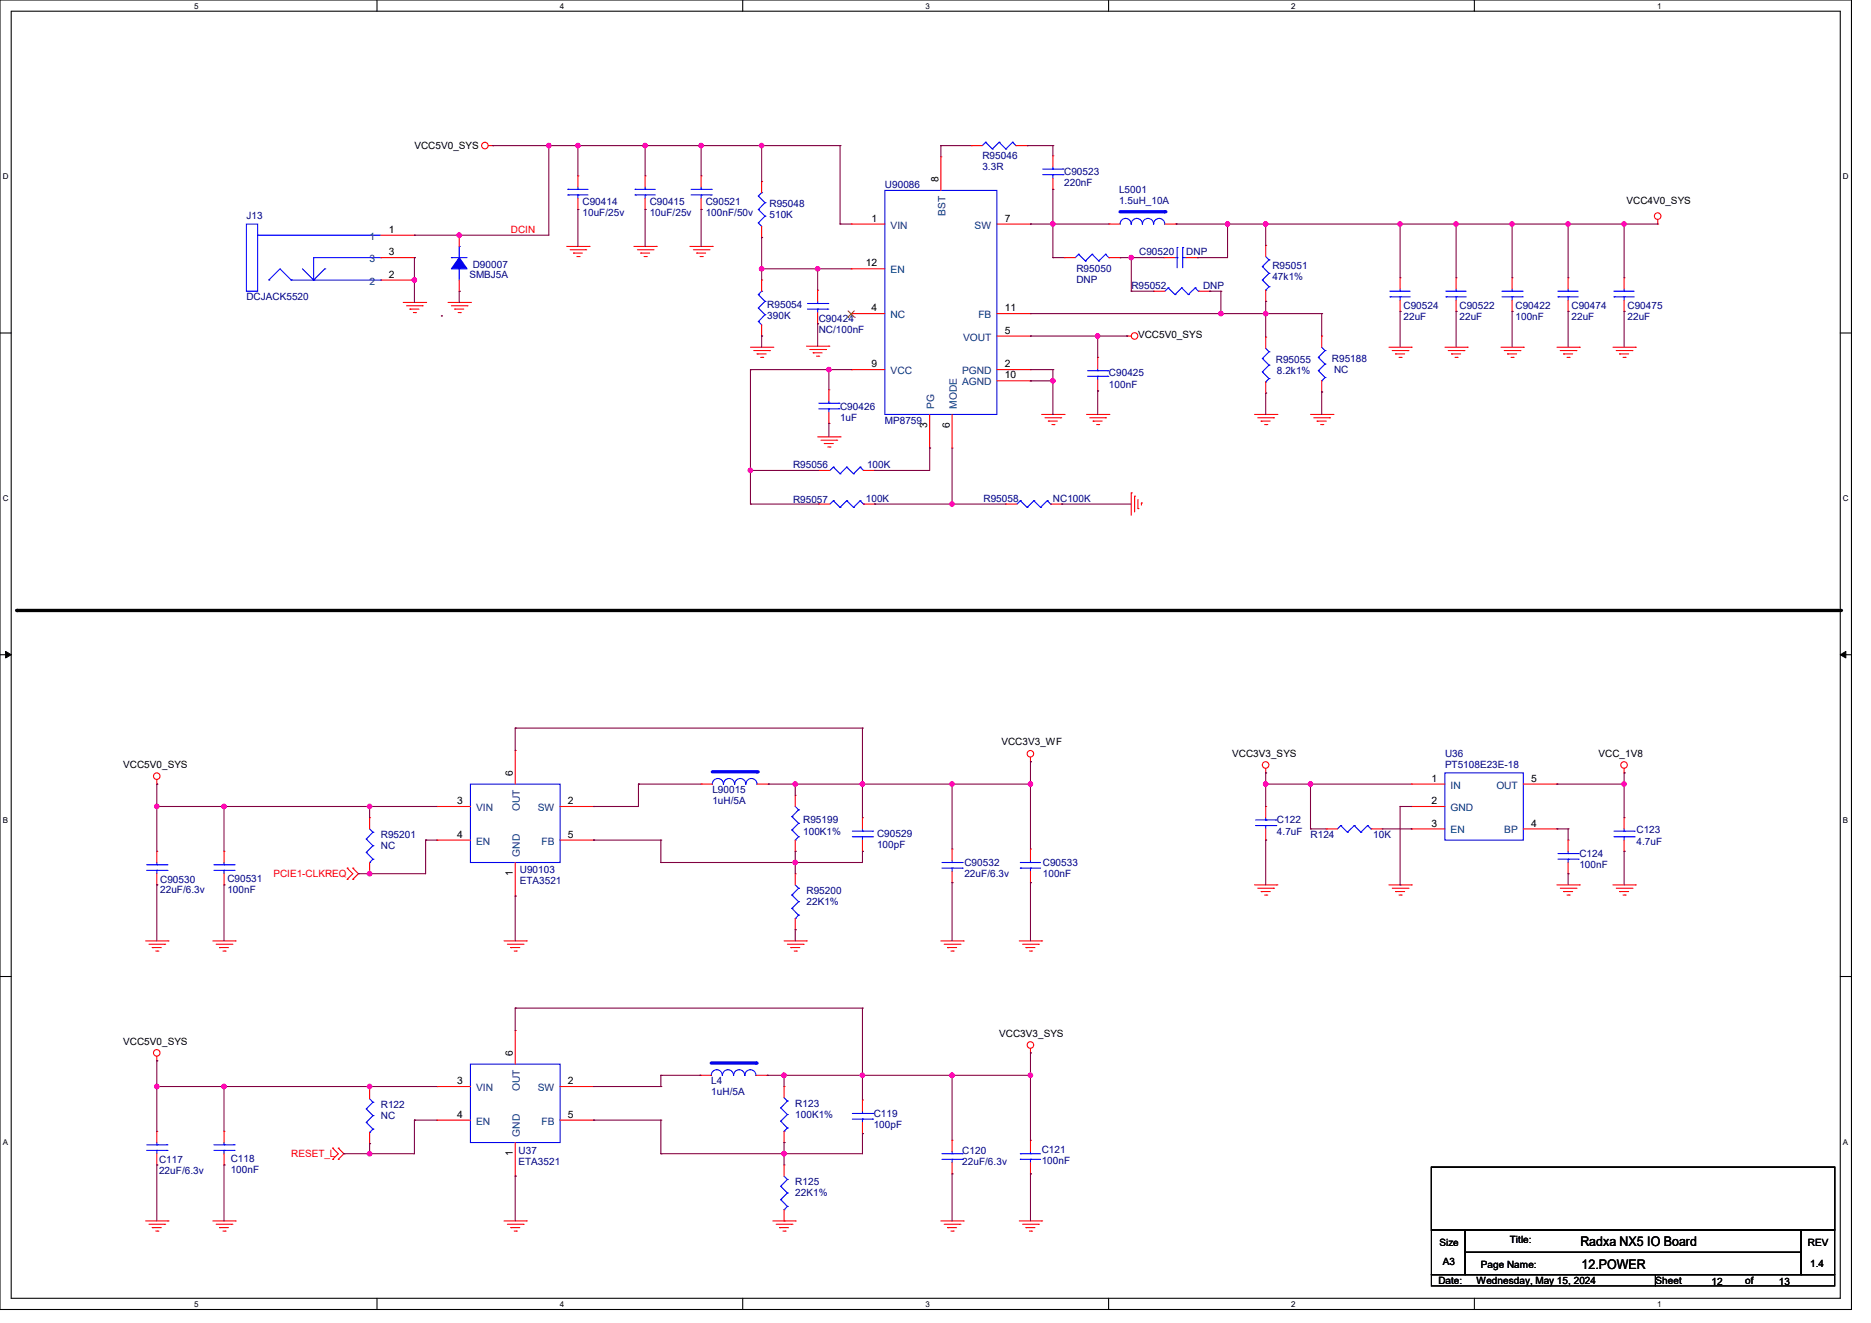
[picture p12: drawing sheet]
<svg xmlns="http://www.w3.org/2000/svg" width="297mm" height="210mm" viewBox="0 0 297 210" stroke-linecap="round" stroke-linejoin="round" font-family="sans-serif">
<path d="M0 0h293.9v207.9h-293.9zM1.8 1.8h290.3v204.3h-290.3z" fill="none" stroke="#000" stroke-width=".17"/>
<g fill="#fff">
<path d="M30.8 .2h.7v1.4h-.7z"/>
<path d="M30.8 206.3h.7v1.4h-.7z"/>
</g>
<path d="M59.8 0v1.8M59.8 206.1v1.8" fill="none" stroke="#000" stroke-width=".17"/>
<g fill="#fff">
<path d="M88.9 .2h.7v1.4h-.7z"/>
<path d="M88.9 206.3h.7v1.4h-.7z"/>
</g>
<path d="M117.9 0v1.8M117.9 206.1v1.8" fill="none" stroke="#000" stroke-width=".17"/>
<g fill="#fff">
<path d="M146.9 .2h.7v1.4h-.7z"/>
<path d="M146.9 206.3h.7v1.4h-.7z"/>
</g>
<path d="M176 0v1.8M176 206.1v1.8" fill="none" stroke="#000" stroke-width=".17"/>
<g fill="#fff">
<path d="M205 .2h.7v1.4h-.7z"/>
<path d="M205 206.3h.7v1.4h-.7z"/>
</g>
<path d="M234 0v1.8M234 206.1v1.8" fill="none" stroke="#000" stroke-width=".17"/>
<g fill="#fff">
<path d="M263.1 .2h.7v1.4h-.7z"/>
<path d="M263.1 206.3h.7v1.4h-.7z"/>
<path d="M.4 27.3h1v1.4h-1z"/>
<path d="M292.6 27.3h.9v1.4h-.9z"/>
<path d="M.4 78.4h1v1.4h-1z"/>
<path d="M292.6 78.4h.9v1.4h-.9z"/>
</g>
<path d="M0 52.9h1.8M292.1 52.9h1.8" fill="none" stroke="#000" stroke-width=".17"/>
<g fill="#fff">
<path d="M.4 129.5h.9v1.4h-.9z"/>
<path d="M292.6 129.5h.8v1.4h-.8z"/>
</g>
<path d="M0 103.9h1.8M292.1 103.9h1.8" fill="none" stroke="#000" stroke-width=".17"/>
<path d="M.9 103.4l.9 .5-.9 .5zM292.1 103.9l.9-.5v1z" fill="#000" stroke="#000" stroke-width=".16"/>
<g fill="#fff">
<path d="M.4 180.5h.9v1.4h-.9z"/>
<path d="M292.5 180.5h.9v1.4h-.9z"/>
</g>
<path d="M0 155h1.8M292.1 155h1.8M227.2 185.3h64v9.9h-64zM227.2 195.2h5.4v7.1h-5.4zM232.6 195.2h53.3v3.6h-53.3zM232.6 198.8h53.3v3.5h-53.3zM285.9 195.2h5.3v7.1h-5.3zM227.2 202.3h35.6v1.8h-35.6zM262.8 202.3h28.4v1.8h-28.4z" fill="none" stroke="#000" stroke-width=".17"/>
<path d="M2.7 96.9h289.6" fill="none" stroke="#000" stroke-width=".53"/>
<circle cx="2.7" cy="96.9" r=".26" fill="#000"/>
<g fill="none" stroke="#f00" stroke-width=".17">
<path d="M60.5 37.3h5.3M65.8 37.3h.1M72.9 37.3h.1M72.9 37.3v1.8M77.5 23.1h.7M78.2 23.1h.1M90 39.1h3.5M90.5 39.6h2.5M91.7 27.9h.1M91.7 33.3h.1M91.7 27.9v1.8M91.7 31.5v1.8"/>
<path d="M93 39.6h.1M93.5 39.1h.1M100.6 39.1h3.6M101.2 39.6h2.5M102.4 27.9h.1M102.4 33.3h.1M102.4 27.9v1.8M102.4 31.5v1.8M103.7 39.6h.1M104.2 39.1h.1M109.5 39.1h3.6M110.1 39.6h2.4"/>
<path d="M111.3 27.9h.1M111.3 33.3h.1M111.3 27.9v1.8M111.3 31.5v1.8M112.5 39.6h.1M113.1 39.1h.1M120.9 37.7h.1M120.9 28.8h.1M120.9 28.8v1.8M120.9 35.9v1.8M167.1 24.7h.1M167.1 30.1h.1"/>
<path d="M167.1 24.7v1.8M167.1 28.3v1.8M263.1 35.6h.1M263.1 34.8v.8M60.5 40.9h5.3M60.5 44.4h5.3M64 48h3.6M64.5 48.5h2.5M65.1 49.1h.1M65.1 49.1h1.4M65.6 49.6h.4M65.8 44.4h.1"/>
<path d="M65.8 40.9h.1M66 49.6h.1M67 48.5h.1M67.6 48h.1M71.1 48h3.6M71.6 48.5h2.5M72.2 49.1h.1M72.2 49.1h1.4M72.7 49.6h.4M72.9 46.2h.1M72.9 44.4v1.8M73.1 49.6h.1"/>
<path d="M74.1 48.5h.1M74.7 48h.1M91 40.2h.1M91 40.2h1.5M91.6 40.7h.3M91.9 40.7h.1M101.7 40.2h.1M101.7 40.2h1.4M102.2 40.7h.4M102.6 40.7h.1M110.6 40.2h.1M110.6 40.2h1.4"/>
<path d="M111.1 40.7h.4M111.5 40.7h.1M119.1 55.1h3.6M119.7 55.6h2.5M120.2 56.2h.1M120.2 56.2h1.4M120.7 56.7h.4M120.9 53.3h.1M120.9 44.4h.1M120.9 44.4v1.8M120.9 51.6v1.7M121.1 56.7h.1"/>
<path d="M122.2 55.6h.1M122.7 55.1h.1M128 54.9h3.6M128.5 55.5h2.5M129.1 56h.1M129.1 56h1.4M129.6 56.5h.4M129.8 46.1h.1M129.8 51.4h.1M129.8 46.1v1.7M129.8 49.6v1.8M130 56.5h.1"/>
<path d="M131 55.5h.1M131.6 54.9h.1M178.9 53.3h.1M178.9 53.3h.7M184.7 40.9h.1M184.7 40.9h1.8M188.3 40.9h1.8M190.1 40.9h.1M209.8 53.3h.1M209.8 53.3v1.8M220.5 55.1h3.5M221 55.6h2.5"/>
<path d="M221.5 56.2h.1M221.5 56.2h1.5M222.1 56.7h.3M222.2 44.1h.1M222.2 49.4h.1M222.2 44.1v1.8M222.2 47.6v1.8M222.4 56.7h.1M223.5 55.6h.1M224 55.1h.1M229.4 55.1h3.5M229.9 55.6h2.5"/>
<path d="M230.4 56.2h.1M230.4 56.2h1.5M231 56.7h.3M231.3 56.7h.1M232.4 55.6h.1M232.9 55.1h.1M238.3 55.1h3.5M238.8 55.6h2.5M239.3 56.2h.1M239.3 56.2h1.4M239.9 56.7h.3M240 44.1h.1"/>
<path d="M240 49.4h.1M240 44.1v1.8M240 47.6v1.8M240.2 56.7h.1M241.3 55.6h.1M241.8 55.1h.1M247.1 55.1h3.6M247.7 55.6h2.5M248.2 56.2h.1M248.2 56.2h1.4M248.8 56.7h.3M249.1 56.7h.1"/>
<path d="M250.2 55.6h.1M250.7 55.1h.1M256 55.1h3.6M256.6 55.6h2.5M257.1 56.2h.1M257.1 56.2h1.4M257.6 56.7h.4M257.8 44.1h.1M257.8 49.4h.1M257.8 44.1v1.8M257.8 47.6v1.8M258 56.7h.1"/>
<path d="M259.1 55.6h.1M259.6 55.1h.1M129.8 69.3h3.5M130.3 69.9h2.5M130.9 70.4h.1M130.9 70.4h1.4M131.4 71h.3M131.7 71h.1M132.8 69.9h.1M133.3 69.3h.1M165.4 65.8h3.5M165.9 66.3h2.5"/>
<path d="M166.4 66.8h.1M166.4 66.8h1.5M167 67.4h.3M167.3 67.4h.1M168.4 66.3h.1M168.9 65.8h.1M172.5 65.8h3.5M173 66.3h2.5M173.5 66.8h.1M173.5 66.8h1.5M174.1 67.4h.3M174.4 67.4h.1"/>
<path d="M175.5 66.3h.1M176 65.8h.1M179.6 78.2h.1M179.6 78.2v3.6M180.1 78.8h.1M180.1 78.8v2.5M180.6 79.3v1.4M181.2 79.8h.1M181.2 79.8v.4M199.1 65.8h3.6M199.7 66.3h2.5M200.2 66.8h.1"/>
<path d="M200.2 66.8h1.4M200.7 67.4h.4M201.1 67.4h.1M202.2 66.3h.1M202.7 65.8h.1M208 65.8h3.6M208.6 66.3h2.5M209.1 66.8h.1M209.1 66.8h1.4M209.6 67.4h.4M209.8 62.2h.1M209.8 60.5v1.7"/>
<path d="M210 67.4h.1M211.1 66.3h.1M211.6 65.8h.1M130 80h.1M130 80h1.7M137.1 80h1.8M138.9 80h.1M159.7 80h.1M159.7 80h1.7M166.8 80h1.8M168.6 80h.1M180.6 80.7h.1"/>
<path d="M24.9 124.5h.1M24.9 123.7v.8M55.1 139.6h.1M55.1 137.8h.1M55.1 137.8l.9 .9-.9 .9M56 137.8h.1M56 139.6h.1M56 137.8l.9 .9-.9 .9M58.7 129.8h.1M58.7 138.7h.1M58.7 129.8v1.8M58.7 136.9v1.8"/>
<path d="M126.2 126.2h.1M126.2 135.1h.1M126.2 126.2v1.8M126.2 133.3v1.8M136.9 129.8h.1M136.9 135.1h.1M136.9 129.8v1.8M136.9 133.3v1.8M151.1 134.8h.1M151.1 134.8v1.7M151.1 138.3v1.8M163.6 120.9h.1"/>
<path d="M163.6 120.2v.7M200.9 122.7h.1M200.9 128h.1M200.9 133.3h.1M200.9 122v.7M200.9 128v1.8M200.9 131.6v1.7M248.9 133.3h.1M248.9 138.7h.1M248.9 133.3v1.8M248.9 136.9v1.8M257.8 122.7h.1"/>
<path d="M257.8 129.8h.1M257.8 135.1h.1M257.8 122v.7M257.8 129.8v1.8M257.8 133.3v1.8M23.1 149.4h3.6M23.6 149.9h2.5M24.2 150.4h.1M24.2 150.4h1.4M24.7 151h.4M25.1 151h.1M26.1 149.9h.1"/>
<path d="M26.7 149.4h.1M33.8 149.4h3.5M34.3 149.9h2.5M34.8 150.4h.1M34.8 150.4h1.5M35.4 151h.3M35.7 151h.1M36.8 149.9h.1M37.3 149.4h.1M80 149.4h3.6M80.5 149.9h2.5M81.1 150.4h.1"/>
<path d="M81.1 150.4h1.4M81.6 151h.4M82 151h.1M83 149.9h.1M83.6 149.4h.1M124.5 149.4h3.5M125 149.9h2.5M125.5 150.4h.1M125.5 150.4h1.5M126.1 151h.3M126.4 151h.1M127.5 149.9h.1"/>
<path d="M128 149.4h.1M149.4 149.4h3.5M149.9 149.9h2.5M150.4 150.4h.1M150.4 150.4h1.4M151 151h.3M151.1 140.1h.1M151.3 151h.1M152.4 149.9h.1M152.9 149.4h.1M161.8 149.4h3.6M162.3 149.9h2.5"/>
<path d="M162.9 150.4h.1M162.9 150.4h1.4M163.4 151h.3M163.7 151h.1M164.8 149.9h.1M165.4 149.4h.1M199.1 140.5h3.6M199.7 141h2.5M200.2 141.5h.1M200.2 141.5h1.4M200.7 142.1h.4M201.1 142.1h.1"/>
<path d="M202.2 141h.1M202.7 140.5h.1M220.5 140.5h3.5M221 141h2.5M221.5 141.5h.1M221.5 141.5h1.5M222.1 142.1h.3M222.4 142.1h.1M223.5 141h.1M224 140.5h.1M247.1 140.5h3.6M247.7 141h2.5"/>
<path d="M248.2 141.5h.1M248.2 141.5h1.4M248.8 142.1h.3M249.1 142.1h.1M250.2 141h.1M250.7 140.5h.1M256 140.5h3.6M256.6 141h2.5M257.1 141.5h.1M257.1 141.5h1.4M257.6 142.1h.4M258 142.1h.1"/>
<path d="M259.1 141h.1M259.6 140.5h.1M24.9 168.4h.1M24.9 167.7v.7M58.7 172.6h.1M58.7 172.6v1.8M58.7 179.7v1.8M69.3 172.5h.1M69.3 177.8h.1M69.3 172.5h5.4M69.3 177.8h5.4M81.8 163.6h.1"/>
<path d="M81.8 163.6v5.3M88.9 172.5h5.3M88.9 177.8h5.3M94.2 172.5h.1M94.2 177.8h.1M124.5 172.5h.1M124.5 172.5v1.7M124.5 179.6v1.8M163.6 167.1h.1M163.6 166.4v.7M23.1 193.8h3.6M23.6 194.3h2.5"/>
<path d="M24.2 194.9h.1M24.2 194.9h1.4M24.7 195.4h.4M25.1 195.4h.1M26.1 194.3h.1M26.7 193.8h.1M33.8 193.8h3.5M34.3 194.3h2.5M34.8 194.9h.1M34.8 194.9h1.5M35.4 195.4h.3M35.7 195.4h.1"/>
<path d="M36.8 194.3h.1M37.3 193.8h.1M52.8 184h.1M52.8 182.2h.1M52.8 182.2l.9 .9-.9 .9M53.7 182.2h.1M53.7 184h.1M53.7 182.2l.9 .9-.9 .9M58.7 181.5h.1M80 193.8h3.6M80.5 194.3h2.5M81.1 194.9h.1"/>
<path d="M81.1 194.9h1.4M81.6 195.4h.4M81.8 186.7h.1M81.8 181.4v5.3M82 195.4h.1M83 194.3h.1M83.6 193.8h.1M122.7 193.8h3.5M123.2 194.3h2.5M123.7 194.9h.1M123.7 194.9h1.5M124.3 195.4h.3"/>
<path d="M124.5 184.9h.1M124.5 193.8h.1M124.5 181.4h.1M124.5 184.9v1.8M124.5 192v1.8M124.6 195.4h.1M125.7 194.3h.1M126.2 193.8h.1M149.4 193.8h3.5M149.9 194.3h2.5M150.4 194.9h.1M150.4 194.9h1.4"/>
<path d="M151 195.4h.3M151.1 181h.1M151.1 186.3h.1M151.1 181v1.8M151.1 184.6v1.7M151.3 195.4h.1M152.4 194.3h.1M152.9 193.8h.1M161.8 193.8h3.6M162.3 194.3h2.5M162.9 194.9h.1M162.9 194.9h1.4"/>
<path d="M163.4 195.4h.3M163.7 195.4h.1M164.8 194.3h.1M165.4 193.8h.1"/>
<circle cx="77" cy="23.1" r=".52"/>
<circle cx="263.1" cy="34.3" r=".52"/>
<circle cx="180.1" cy="53.3" r=".52"/>
<circle cx="163.6" cy="119.6" r=".52"/>
<circle cx="24.9" cy="123.2" r=".52"/>
<circle cx="200.9" cy="121.4" r=".52"/>
<circle cx="257.8" cy="121.4" r=".52"/>
<circle cx="24.9" cy="167.1" r=".52"/>
<circle cx="163.6" cy="165.9" r=".52"/>
</g>
<g fill="none" stroke="#00f" stroke-width=".17">
<path d="M39.1 35.6h1.8v10.6h-1.8zM40.9 37.3h.1M40.9 37.3h19.6M72.9 39.1h.1M72.9 39.1v1.8M90.1 30.9h.1M90.1 30.1h.1M90.1 30.9h3.2M90.1 30.1h3.2M91.7 30.1h.1M91.7 30.9h.1M91.7 29.7v.4"/>
<path d="M91.7 30.9v.6M100.8 30.9h.1M100.8 30.1h.1M100.8 30.9h3.2M100.8 30.1h3.2M102.4 30.1h.1M102.4 30.9h.1M102.4 29.7v.4M102.4 30.9v.6M109.7 30.9h3.2M109.7 30.1h3.2M111.3 30.1h.1"/>
<path d="M111.3 30.9h.1M111.3 29.7v.4M111.3 30.9v.6M112.9 30.9h.1M112.9 30.1h.1M120.4 35.4h.1M120.4 33.3h.1M120.4 31.1h.1M120.4 35.4l.5 .5M120.4 33.3l1 1M120.4 31.1l1 1.1M120.9 30.6h.1"/>
<path d="M120.9 30.6l-.5 .5M121.4 34.3h.1M121.4 32.2h.1M121.4 34.3l-1 1.1M121.4 32.2l-1 1.1M165.5 27.7h3.2M165.5 26.8h3.2M167.1 26.8h.1M167.1 27.7h.1M167.1 26.5v.3M167.1 27.7v.6M168.7 27.7h.1"/>
<path d="M168.7 26.8h.1M186.9 39.3h.1M186.9 39.3v3.2M187.7 39.3h.1M187.7 39.3v3.2M42.7 44.4h.1M42.7 44.4l1.7-1.7 1.8 1.7M46.2 44.4h.1M46.2 44.4h14.3M48 42.7l1.8 1.7M49.8 44.4h.1M51.6 42.7h.1"/>
<path d="M51.6 42.7l-1.8 1.7M60.5 44.4h.1M60.5 40.9h.1M60.5 40.9h-10.7v3.5M71.6 40.9h.1M71.6 40.9h2.5M72.9 42.7h.1M72.9 42.7v1.7M120.4 51h.1M120.4 48.9h.1M120.4 46.8h.1M120.4 51l.5 .6"/>
<path d="M120.4 48.9l1 1.1M120.4 46.8l1 1M120.9 46.2h.1M120.9 46.2l-.5 .6M121.4 50h.1M121.4 47.8h.1M121.4 50l-1 1M121.4 47.8l-1 1.1M128.2 49.1h3.2M128.2 48.2h3.2M129.8 48.2h.1M129.8 49.1h.1"/>
<path d="M129.8 47.8v.4M129.8 49.1v.5M131.4 49.1h.1M131.4 48.2h.1M186.5 40.9h.4M186.9 40.9h.1M187.7 40.9h.1M187.7 40.9h.6M209.3 56.7h.1M209.3 58.8h.1M209.3 56.7l1 1.1M209.3 58.8l1 1.1"/>
<path d="M209.8 55.1l.5 .5M210.3 55.6h.1M210.3 57.8h.1M210.3 59.9h.1M210.3 55.6l-1 1.1M210.3 57.8l-1 1M210.3 59.9l-.5 .6M220.6 47.1h.1M220.6 46.2h.1M220.6 47.1h3.3M220.6 46.2h3.3M222.2 46.2h.1"/>
<path d="M222.2 47.1h.1M222.2 45.9v.3M222.2 47.1v.5M238.4 47.1h3.2M238.4 46.2h3.2M240 46.2h.1M240 47.1h.1M240 45.9v.3M240 47.1v.5M241.6 47.1h.1M241.6 46.2h.1M256.2 47.1h.1"/>
<path d="M256.2 46.2h.1M256.2 47.1h3.2M256.2 46.2h3.2M257.8 46.2h.1M257.8 47.1h.1M257.8 45.9v.3M257.8 47.1v.5M132.3 79.5h.1M132.3 79.5l-.6 .5M132.3 79.5l1 1M134.4 79.5h.1M134.4 79.5l-1.1 1"/>
<path d="M134.4 79.5l1.1 1M136.5 79.5h.1M136.5 79.5l-1 1M136.5 79.5l.6 .5M162 79.5h.1M162 79.5l-.6 .5M162 79.5l1 1M164.1 79.5h.1M164.1 79.5l-1.1 1M164.1 79.5l1.1 1M166.2 79.5h.1M166.2 79.5l-1 1"/>
<path d="M166.2 79.5l.6 .5M209.8 60.5h.1M133.3 80.5h.1M135.5 80.5h.1M137.1 80h.1M163 80.5h.1M165.2 80.5h.1M166.8 80h.1M58.1 133.2h.1M58.1 135.3h.1M58.1 133.2l1.1 1M58.1 135.3l1.1 1.1"/>
<path d="M58.7 136.9h.1M58.7 131.6l.5 .5M59.2 132.1h.1M59.2 134.2h.1M59.2 136.4h.1M59.2 132.1l-1.1 1.1M59.2 134.2l-1.1 1.1M59.2 136.4l-.5 .5M125.7 129.6h.1M125.7 131.7h.1M125.7 129.6l1.1 1.1M125.7 131.7l1.1 1.1"/>
<path d="M126.2 133.3h.1M126.2 128l.6 .5M126.8 128.5h.1M126.8 130.7h.1M126.8 132.8h.1M126.8 128.5l-1.1 1.1M126.8 130.7l-1.1 1M126.8 132.8l-.6 .5M135.3 132.8h3.2M135.3 131.9h3.2M136.9 131.9h.1M136.9 132.8h.1"/>
<path d="M136.9 131.6v.3M136.9 132.8v.5M138.5 132.8h.1M138.5 131.9h.1M149.5 137.8h3.2M149.5 136.9h3.2M151.1 136.9h.1M151.1 137.8h.1M151.1 136.5v.4M151.1 137.8v.5M152.7 137.8h.1M152.7 136.9h.1"/>
<path d="M199.3 131h3.2M199.3 130.2h3.2M200.9 130.2h.1M200.9 131h.1M200.9 129.8v.4M200.9 131v.6M202.5 131h.1M202.5 130.2h.1M247.3 136.4h3.2M247.3 135.5h3.2M248.9 135.5h.1M248.9 136.4h.1"/>
<path d="M248.9 135.1v.4M248.9 136.4v.5M250.5 136.4h.1M250.5 135.5h.1M256.2 132.8h3.2M256.2 131.9h3.2M257.8 131.9h.1M257.8 132.8h.1M257.8 131.6v.3M257.8 132.8v.5M259.4 132.8h.1M259.4 131.9h.1"/>
<path d="M58.1 176h.1M58.1 178.2h.1M58.1 176l1.1 1.1M58.1 178.2l1.1 1M58.7 179.7h.1M58.7 174.4l.5 .6M59.2 175h.1M59.2 177.1h.1M59.2 179.2h.1M59.2 175l-1.1 1M59.2 177.1l-1.1 1.1M59.2 179.2l-.5 .5"/>
<path d="M74.7 168.9h14.2v12.5h-14.2zM112.9 170.7a.88 .88 0 0 1 .9-.9 .88 .88 0 0 1 .9 .9M114.7 170.7a.88 .88 0 0 1 .9-.9 .88 .88 0 0 1 .8 .9M116.5 170.7a.88 .88 0 0 1 .9-.9h-.1a.88 .88 0 0 1 .9 .9 .88 .88 0 0 1 .9-.9 .88 .88 0 0 1 .9 .9M123.9 175.9h.1M123.9 178h.1M123.9 175.9l1.1 1M123.9 178l1.1 1M124.5 179.6h.1M124.5 174.2l.5 .6M125 174.8h.1M125 176.9h.1"/>
<path d="M125 179h.1M125 174.8l-1.1 1.1M125 176.9l-1.1 1.1M125 179l-.5 .6M123.9 188.3h.1M123.9 190.4h.1M123.9 188.3l1.1 1.1M123.9 190.4l1.1 1.1M124.5 192h.1M124.5 186.7l.5 .5M125 187.2h.1M125 189.4h.1"/>
<path d="M125 191.5h.1M125 187.2l-1.1 1.1M125 189.4l-1.1 1M125 191.5l-.5 .5M149.5 184h3.2M149.5 183.1h3.2M151.1 183.1h.1M151.1 184h.1M151.1 182.8v.3M151.1 184v.6M152.7 184h.1M152.7 183.1h.1"/>
</g>
<path d="M72.9 40.9l1.2 1.8h-2.5z" fill-rule="evenodd" fill="#00f" stroke="#00f" stroke-width=".17"/>
<path d="M112.9 168.7h7.1" fill="none" stroke="#00f" stroke-width=".53"/>
<circle cx="120" cy="168.7" r=".26" fill="#00f"/>
<g fill="none" stroke="#f00" stroke-width=".17">
<path d="M135.1 35.6h.1M135.1 35.6h5.4M149.4 24.9h.1M149.4 24.9v5.3M158.2 35.6h5.4M163.6 35.6h.1M200.9 38.9h.1M200.9 38.9v1.8M135.1 49.8h.1M135.1 58.7h.1M135.1 42.7h.1M135.1 58.7h5.4"/>
<path d="M135.1 49.8h5.4M135.1 42.7h5.4M158.2 58.7h5.4M158.2 49.8h5.4M158.2 53.3h5.4M163.6 58.7h.1M163.6 53.3h.1M163.6 49.8h.1M183.1 46.2h.1M183.1 46.2h1.8M190.2 46.2h1.8M192 46.2h.1"/>
<path d="M200.9 53.5h.1M200.9 47.8h.1M200.9 46.1v1.7M200.9 53.5v1.8M248.9 44.1h.1M248.9 49.4h.1M248.9 44.1v1.8M248.9 47.6v1.8M130 74.7h.1M130 74.7h1.7M137.1 74.7h1.8M138.9 74.7h.1"/>
<path d="M147.6 71.1h.1M147.6 65.8v5.3M151.1 71.1h.1M151.1 65.8v5.3M158.2 60.5h5.4M163.6 60.5h.1M200.9 62.4h.1M200.9 60.6v1.8M81.8 119.1h.1M81.8 119.1v5.4M35.6 135.1h.1M35.6 135.1v1.8"/>
<path d="M35.6 138.7v1.8M69.3 128h.1M69.3 133.3h.1M69.3 128h5.4M69.3 133.3h5.4M81.8 136.9v5.3M88.9 128h5.3M88.9 133.3h5.3M94.2 128h.1M94.2 133.3h.1M210.5 131.6h.1M210.5 131.6h1.8"/>
<path d="M217.6 131.6h1.8M219.4 131.6h.1M35.6 140.5h.1M81.8 142.2h.1M35.6 179.6h.1M35.6 179.6v1.8M111.1 170.7h.1M111.1 170.7h1.8M120 170.7h1.8M121.8 170.7h.1M136.9 174.6h.1M136.9 179.9h.1"/>
<path d="M136.9 174.6v1.8M136.9 178.2v1.7M35.6 184.9h.1M35.6 183.1v1.8"/>
</g>
<g fill="none" stroke="#00f" stroke-width=".17">
<path d="M140.5 30.2h17.7v35.6h-17.7zM185.4 45.7h.1M185.4 45.7l-.5 .5M185.4 45.7l1.1 1.1M186.5 46.8h.1M187.6 45.7h.1M187.6 45.7l-1.1 1.1M187.6 45.7l1 1.1M188.6 46.8h.1M189.7 45.7h.1M189.7 45.7l-1.1 1.1M189.7 45.7l.5 .5"/>
<path d="M190.2 46.2h.1M200.4 56.9h.1M200.4 59h.1M200.4 42.3h.1M200.4 44.4h.1M200.4 56.9l1 1.1M200.4 59l1 1.1M200.4 42.3l1 1.1M200.4 44.4l1 1.1M200.9 46.1h.1M200.9 55.3l.5 .5M200.9 40.7l.5 .6"/>
<path d="M201.4 55.8h.1M201.4 58h.1M201.4 41.3h.1M201.4 43.4h.1M201.4 45.5h.1M201.4 55.8l-1 1.1M201.4 58l-1 1M201.4 41.3l-1 1M201.4 43.4l-1 1M201.4 45.5l-.5 .6M247.3 47.1h.1M247.3 46.2h.1"/>
<path d="M247.3 47.1h3.2M247.3 46.2h3.2M248.9 46.2h.1M248.9 47.1h.1M248.9 45.9v.3M248.9 47.1v.5M132.3 74.1h.1M132.3 74.1l-.6 .6M132.3 74.1l1 1.1M133.3 75.2h.1M134.4 74.1h.1M134.4 74.1l-1.1 1.1"/>
<path d="M134.4 74.1l1.1 1.1M135.5 75.2h.1M136.5 74.1h.1M136.5 74.1l-1 1.1M136.5 74.1l.6 .6M137.1 74.7h.1M200.9 60.6h.1M201.4 60.1h.1M201.4 60.1l-.5 .5M34 138.2h3.2M34 137.3h3.2M35.6 137.3h.1"/>
<path d="M35.6 138.2h.1M35.6 136.9v.4M35.6 138.2v.5M37.2 138.2h.1M37.2 137.3h.1M74.7 124.5h14.2v12.4h-14.2zM113.1 124.5a.88 .88 0 0 1 .9-.9 .88 .88 0 0 1 .8 .9h.1a.88 .88 0 0 1 .8-.9 .88 .88 0 0 1 .9 .9M116.6 124.5a.88 .88 0 0 1 .9-.9 .88 .88 0 0 1 .9 .9M118.4 124.5a.88 .88 0 0 1 .9-.9 .88 .88 0 0 1 .9 .9M212.8 131h.1M212.8 131l-.5 .6M212.8 131l1.1 1.1"/>
<path d="M213.9 132.1h.1M215 131h.1M215 131l-1.1 1.1M215 131l1 1.1M216 132.1h.1M217.1 131h.1M217.1 131l-1.1 1.1M217.1 131l.5 .6M217.6 131.6h.1M135.3 177.6h3.2M135.3 176.7h3.2M136.9 176.7h.1"/>
<path d="M136.9 177.6h.1M136.9 176.4v.3M136.9 177.6v.6M138.5 177.6h.1M138.5 176.7h.1M34 182.6h3.2M34 181.7h3.2M35.6 181.7h.1M35.6 182.6h.1M35.6 181.4v.3M35.6 182.6v.5M37.2 182.6h.1"/>
<path d="M37.2 181.7h.1"/>
</g>
<path d="M134.6 50.4h.1M134.6 49.3l1 1.1M135.6 50.4h.1M135.6 49.3l-1 1.1" fill="none" stroke="#804000" stroke-width=".16"/>
<path d="M113.1 122.5h7.1" fill="none" stroke="#00f" stroke-width=".53"/>
<circle cx="120.2" cy="122.5" r=".26" fill="#00f"/>
<g fill="none" stroke="#f00" stroke-width=".17">
<path d="M154.2 23.1h.1M154.2 23.1h1.7M161.3 23.1h1.7M163 23.1h.1M174.2 56.7h.1M174.2 56.7v1.8M131.6 61.9h.1M131.6 67.2h.1M131.6 61.9v1.7M131.6 65.4v1.8M174.2 62.1h.1M174.2 60.3v1.8"/>
<path d="M24.9 135.1h.1M24.9 135.1v1.8M24.9 138.7v1.8M111.3 124.5h.1M111.3 124.5h1.8M120.2 124.5h1.8M122 124.5h.1M24.9 140.5h.1M24.9 179.6h.1M24.9 179.6v1.8M24.9 184.9h.1M24.9 183.1v1.8"/>
</g>
<g fill="none" stroke="#00f" stroke-width=".17">
<path d="M156.5 22.6h.1M156.5 22.6l-.6 .5M156.5 22.6l1 1M157.5 23.6h.1M158.6 22.6h.1M158.6 22.6l-1.1 1M158.6 22.6l1.1 1M159.7 23.6h.1M160.7 22.6h.1M160.7 22.6l-1 1M160.7 22.6l.6 .5M161.3 23.1h.1"/>
<path d="M177.8 35.6a.88 .88 0 0 1 .9-.9 .88 .88 0 0 1 .9 .9 .88 .88 0 0 1 .9-.9 .88 .88 0 0 1 .8 .9M181.4 35.6a.88 .88 0 0 1 .8-.9 .88 .88 0 0 1 .9 .9M183.1 35.6a.88 .88 0 0 1 .9-.9 .88 .88 0 0 1 .9 .9M172.6 59.7h3.3M172.6 58.8h3.3M174.2 58.8h.1M174.2 59.7h.1M174.2 58.5v.3M174.2 59.7v.6M175.9 59.7h.1M175.9 58.8h.1M130 64.9h3.2"/>
<path d="M130 64h3.2M131.6 64h.1M131.6 64.9h.1M131.6 63.6v.4M131.6 64.9v.5M133.2 64.9h.1M133.2 64h.1M23.3 138.2h3.2M23.3 137.3h3.2M24.9 137.3h.1M24.9 138.2h.1M24.9 136.9v.4"/>
<path d="M24.9 138.2v.5M26.5 138.2h.1M26.5 137.3h.1M23.3 182.6h3.2M23.3 181.7h3.2M24.9 181.7h.1M24.9 182.6h.1M24.9 181.4v.3M24.9 182.6v.5M26.5 182.6h.1M26.5 181.7h.1"/>
</g>
<path d="M177.8 33.6h7.1" fill="none" stroke="#00f" stroke-width=".53"/>
<circle cx="184.9" cy="33.6" r=".26" fill="#00f"/>
<g fill="none" stroke="#f00" stroke-width=".17">
<path d="M176 35.6h.1M176 35.6h1.8M184.9 35.6h1.8M186.7 35.6h.1M168.9 40.9h.1M168.9 40.9h1.8M176 40.9h1.8M177.8 40.9h.1M231.1 44.1h.1M231.1 49.4h.1M231.1 44.1v1.8M231.1 47.6v1.8"/>
<path d="M126.2 138.7h.1M126.2 138.7v1.8M163.6 134.8h.1M163.6 134.8v1.7M163.6 138.3v1.8M224 124.5h.1M224 128h.1M224 131.6h.1M224 124.5h5.4M224 128h5.4M224 131.6h5.4M241.8 124.5h5.3"/>
<path d="M241.8 131.6h5.3M247.1 131.6h.1M247.1 124.5h.1M126.2 147.6h.1M126.2 145.8v1.8M163.6 140.1h.1M163.6 181h.1M163.6 186.3h.1M163.6 181v1.8M163.6 184.6v1.7"/>
</g>
<g fill="none" stroke="#00f" stroke-width=".17">
<path d="M171.2 40.4h.1M171.2 40.4l-.5 .5M171.2 40.4l1.1 1M172.3 41.4h.1M173.4 40.4h.1M173.4 40.4l-1.1 1M173.4 40.4l1 1M174.4 41.4h.1M175.5 40.4h.1M175.5 40.4l-1.1 1M175.5 40.4l.5 .5M176 40.9h.1"/>
<path d="M229.5 47.1h.1M229.5 46.2h.1M229.5 47.1h3.2M229.5 46.2h3.2M231.1 46.2h.1M231.1 47.1h.1M231.1 45.9v.3M231.1 47.1v.5M162 137.8h.1M162 136.9h.1M162 137.8h3.2M162 136.9h3.2"/>
<path d="M163.6 136.9h.1M163.6 137.8h.1M163.6 136.5v.4M163.6 137.8v.5M229.4 122.7h12.4v10.6h-12.4zM125.7 142.1h.1M125.7 144.2h.1M125.7 142.1l1.1 1M125.7 144.2l1.1 1.1M126.2 145.8h.1M126.2 140.5l.6 .5M126.8 141h.1"/>
<path d="M126.8 143.1h.1M126.8 145.3h.1M126.8 141l-1.1 1.1M126.8 143.1l-1.1 1.1M126.8 145.3l-.6 .5M162 184h.1M162 183.1h.1M162 184h3.2M162 183.1h3.2M163.6 183.1h.1M163.6 184h.1M163.6 182.8v.3"/>
<path d="M163.6 184v.6"/>
</g>
<g fill="none" stroke="#800040" stroke-width=".17">
<path d="M65.8 37.3h.1M72.9 37.3h.1M78.2 23.1h.1M78.2 23.1h55.1M87.1 23.1h.1M87.1 23.1v14.2h-21.3M91.7 33.3h.1M91.7 23.1h.1M91.7 23.1v4.8M91.7 33.3v5.8M102.4 23.1h.1M102.4 33.3h.1"/>
<path d="M102.4 23.1v4.8M102.4 33.3v5.8M111.3 23.1h.1M111.3 33.3h.1M111.3 23.1v4.8M111.3 33.3v5.8M120.9 23.1h.1M120.9 37.7h.1M120.9 23.1v5.7M120.9 37.7v6.7M133.3 23.1h.1M133.3 35.6h.1"/>
<path d="M133.3 35.6h1.8M133.3 23.1v12.5M149.4 23.1h.1M149.4 23.1h4.8M149.4 23.1v1.8M163 23.1h.1M163 23.1h4.1M163.6 35.6h.1M163.6 35.6h12.4M167.1 35.6h.1M167.1 23.1h.1M167.1 30.1h.1"/>
<path d="M167.1 23.1v1.6M167.1 30.1v10.8M186.7 35.6h.1M186.7 35.6h76.4M194.9 35.6h.1M194.9 35.6v5.3h-4.8M200.9 35.6h.1M200.9 35.6v3.3M222.2 35.6h.1M222.2 35.6v8.5M231.1 35.6h.1M231.1 35.6v8.5"/>
<path d="M240 35.6h.1M240 35.6v8.5M248.9 35.6h.1M248.9 35.6v8.5M257.8 35.6h.1M257.8 35.6v8.5M65.8 40.9h.1M65.8 44.4h.1M65.8 40.9v7.1M70.1 50.1h.1M72.9 46.2h.1M72.9 46.2v1.8"/>
<path d="M119.1 58.7h.1M119.1 58.7h16M119.1 58.7v21.3M120.9 42.7h.1M120.9 53.3h.1M120.9 42.7h14.2M120.9 53.3v1.8M129.8 42.7h.1M129.8 51.4h.1M129.8 42.7v3.4M129.8 51.4v3.5M131.6 58.7h.1"/>
<path d="M131.6 58.7v3.2M163.6 53.3h.1M163.6 49.8h46.2M163.6 53.3h15.3M163.6 58.7h3.5M167.1 40.9h.1M167.1 58.7h.1M167.1 58.7v7.1M167.1 40.9h1.8M174.2 53.3h.1M174.2 53.3v3.4M177.8 40.9h.1"/>
<path d="M177.8 40.9h6.9M178.9 53.3h.1M179.6 40.9h.1M179.6 46.2h.1M179.6 40.9v5.3M179.6 46.2h3.5M190.1 40.9h.1M192 46.2h.1M192 46.2h1.8M193.8 46.2h.1M193.8 49.8h.1M193.8 46.2v3.6"/>
<path d="M200.9 49.8h.1M200.9 47.8h.1M200.9 47.8v5.7M209.8 49.8h.1M209.8 49.8v3.5M222.2 49.4h.1M222.2 49.4v5.7M231.1 49.4h.1M231.1 49.4v5.7M240 49.4h.1M240 49.4v5.7M248.9 49.4h.1"/>
<path d="M248.9 49.4v5.7M257.8 49.4h.1M257.8 49.4v5.7M119.1 74.7h.1M119.1 74.7h10.9M131.6 67.2h.1M131.6 67.2v2.1M138.9 74.7h.1M147.6 71.1h.1M147.6 71.1v3.6h-8.7M151.1 71.1v8.9M163.6 60.5h.1"/>
<path d="M163.6 60.5h3.5M167.1 60.5h.1M167.1 65.8h.1M174.2 62.1h.1M174.2 62.1v3.7M200.9 62.4h.1M200.9 62.4v3.4M209.8 62.2h.1M209.8 62.2v3.6M119.1 80h.1M119.1 80h10.9M138.9 80h.1"/>
<path d="M138.9 80h20.8M151.1 80h.1M168.6 80h.1M168.6 80h11M81.8 115.6h.1M81.8 115.6v3.5M81.8 115.6h55.1M136.9 115.6h.1M136.9 115.6v14.2M24.9 128h.1M24.9 124.5h.1M24.9 124.5v10.6"/>
<path d="M24.9 128h44.4M35.6 128h.1M35.6 128v7.1M56.9 138.7h.1M58.7 138.7h.1M58.7 128h.1M58.7 128v1.8M67.6 133.3h.1M67.6 133.3v5.4h-10.7M67.6 133.3h1.7M94.2 128h.1M94.2 133.3h.1"/>
<path d="M94.2 133.3h10.7M101.3 124.5h.1M101.3 124.5h10M101.3 124.5v3.5h-7.1M104.9 133.3h.1M104.9 136.9h.1M104.9 133.3v3.6M122 124.5h.1M122 124.5h41.6M126.2 124.5h.1M126.2 135.1h.1M126.2 136.9h.1"/>
<path d="M126.2 124.5v1.7M126.2 135.1v3.6M136.9 124.5h.1M136.9 135.1h.1M136.9 135.1v1.8h-32M151.1 124.5h.1M151.1 124.5v10.3M163.6 120.9h.1M163.6 124.5h.1M163.6 120.9v13.9M200.9 124.5h.1M200.9 133.3h.1"/>
<path d="M200.9 122.7h.1M200.9 122.7v5.3M200.9 133.3v7.2M200.9 124.5h23.1M208 131.6h.1M208 124.5h.1M208 131.6h2.5M208 124.5v7.1M219.4 131.6h4.6M222.2 128h.1M222.2 128v12.5M222.2 128h1.8"/>
<path d="M224 131.6h.1M247.1 131.6h.1M247.1 124.5h.1M247.1 131.6h1.8M247.1 124.5h10.7M248.9 138.7h.1M248.9 131.6h.1M248.9 131.6v1.7M248.9 138.7v1.8M257.8 135.1h.1M257.8 124.5h.1M257.8 122.7h.1"/>
<path d="M257.8 122.7v7.1M257.8 135.1v5.4M24.9 140.5h.1M24.9 140.5v8.9M35.6 140.5h.1M35.6 140.5v8.9M81.8 142.2h.1M81.8 142.2v7.2M126.2 147.6h.1M126.2 147.6v1.8M151.1 140.1h.1M151.1 140.1v9.3"/>
<path d="M163.6 140.1h.1M163.6 140.1v9.3M222.2 140.5h.1M24.9 172.5h.1M24.9 168.4h.1M24.9 168.4v11.2M24.9 172.5h44.4M35.6 172.5h.1M35.6 172.5v7.1M58.7 172.5h.1M58.7 172.5v.1M65.8 177.8h.1"/>
<path d="M65.8 177.8v5.3h-11.2M65.8 177.8h3.5M81.8 160h.1M81.8 160v3.6M81.8 160h55.1M94.2 177.8h.1M94.2 172.5h10.7M94.2 177.8h10.7M104.9 172.5h.1M104.9 177.8h.1M104.9 170.7h.1M104.9 170.7h6.2"/>
<path d="M104.9 170.7v1.8M104.9 177.8v5.3M111.1 170.7h.1M121.8 170.7h.1M121.8 170.7h41.8M124.5 170.7h.1M124.5 170.7v1.8M136.9 170.7h.1M136.9 179.9h.1M136.9 160h.1M136.9 160v14.6M136.9 179.9v3.2h-32"/>
<path d="M151.1 170.7h.1M151.1 170.7v10.3M163.6 167.1h.1M163.6 170.7h.1M163.6 167.1v13.9M24.9 184.9h.1M24.9 184.9v8.9M35.6 184.9h.1M35.6 184.9v8.9M54.6 183.1h.1M58.7 181.5h.1M58.7 183.1h.1"/>
<path d="M58.7 181.5v1.6M81.8 186.7h.1M81.8 186.7v7.1M104.9 183.1h.1M124.5 181.4h.1M124.5 183.1h.1M124.5 181.4v3.5M151.1 186.3h.1M151.1 186.3v7.5M163.6 186.3h.1M163.6 186.3v7.5"/>
</g>
<g fill="#f0f" stroke="#f0f" stroke-width=".17">
<circle cx="65.8" cy="44.4" r=".35"/>
<circle cx="24.9" cy="172.5" r=".35"/>
<circle cx="58.7" cy="172.5" r=".35"/>
<circle cx="35.5" cy="172.5" r=".35"/>
<circle cx="124.4" cy="170.7" r=".35"/>
<circle cx="124.4" cy="183.1" r=".35"/>
<circle cx="151.1" cy="170.7" r=".35"/>
<circle cx="136.9" cy="170.7" r=".35"/>
<circle cx="163.6" cy="170.7" r=".35"/>
<circle cx="58.7" cy="183.1" r=".35"/>
<circle cx="200.9" cy="124.4" r=".35"/>
<circle cx="257.8" cy="124.4" r=".35"/>
<circle cx="208" cy="124.4" r=".35"/>
<circle cx="257.8" cy="35.5" r=".35"/>
<circle cx="111.3" cy="23.1" r=".34"/>
<circle cx="102.4" cy="23.1" r=".34"/>
<circle cx="194.9" cy="35.5" r=".34"/>
<circle cx="179.6" cy="40.9" r=".35"/>
<circle cx="193.8" cy="49.8" r=".35"/>
<circle cx="174.2" cy="53.3" r=".35"/>
<circle cx="248.9" cy="35.5" r=".35"/>
<circle cx="240" cy="35.5" r=".35"/>
<circle cx="231.1" cy="35.5" r=".35"/>
<circle cx="222.2" cy="35.5" r=".35"/>
<circle cx="200.9" cy="35.5" r=".35"/>
<circle cx="131.6" cy="58.7" r=".35"/>
<circle cx="119.1" cy="74.7" r=".35"/>
<circle cx="151.1" cy="80" r=".35"/>
<circle cx="91.7" cy="23.1" r=".34"/>
<circle cx="167.1" cy="35.5" r=".35"/>
<circle cx="120.9" cy="42.7" r=".35"/>
<circle cx="120.9" cy="23.1" r=".35"/>
<circle cx="129.8" cy="42.7" r=".35"/>
<circle cx="200.9" cy="49.8" r=".35"/>
<circle cx="87.1" cy="23.1" r=".35"/>
<circle cx="72.9" cy="37.3" r=".35"/>
<circle cx="24.9" cy="128" r=".35"/>
<circle cx="58.7" cy="128" r=".35"/>
<circle cx="35.5" cy="128" r=".35"/>
<circle cx="126.2" cy="124.4" r=".35"/>
<circle cx="126.2" cy="136.9" r=".35"/>
<circle cx="151.1" cy="124.4" r=".35"/>
<circle cx="136.9" cy="124.4" r=".35"/>
<circle cx="163.6" cy="124.4" r=".35"/>
<circle cx="58.7" cy="138.7" r=".35"/>
<circle cx="167.1" cy="60.4" r=".35"/>
</g>
<g font-size="2.1">
<text x="250.9" y="197.8">Radxa NX5 IO Board</text>
<text x="251.1" y="201.4">12.POWER</text>
</g>
<g font-size="1.6">
<text x="65.8" y="23.6">VCC5V0_SYS</text>
<text x="149" y="29" transform="rotate(-90 149 29)">8</text>
<text x="138.3" y="35.2">1</text>
<text x="159.5" y="35.2">7</text>
<text x="258.2" y="32.4">VCC4V0_SYS</text>
<text x="61.7" y="37">1</text>
<text x="61.7" y="40.5">3</text>
<text x="61.7" y="44.1">2</text>
<text x="137.4" y="42.3">12</text>
<text x="138.3" y="49.4">4</text>
<text x="159.5" y="53">5</text>
<text x="159.5" y="49.4">11</text>
<text x="180.6" y="53.7">VCC5V0_SYS</text>
<text x="138.3" y="58.3">9</text>
<text x="159.5" y="58.3">2</text>
<text x="159.5" y="60.1">10</text>
<text x="147.2" y="67.9" transform="rotate(-90 147.2 67.9)">3</text>
<text x="150.7" y="67.9" transform="rotate(-90 150.7 67.9)">6</text>
<text x="159" y="118.2">VCC3V3_WF</text>
<text x="19.6" y="122">VCC5V0_SYS</text>
<text x="81.4" y="123.2" transform="rotate(-90 81.4 123.2)">6</text>
<text x="195.6" y="120.2">VCC3V3_SYS</text>
<text x="227.2" y="124.1">1</text>
<text x="243.1" y="124.1">5</text>
<text x="253.7" y="120.2">VCC_1V8</text>
<text x="72.5" y="127.6">3</text>
<text x="90.2" y="127.6">2</text>
<text x="227.2" y="127.6">2</text>
<text x="227.2" y="131.2">3</text>
<text x="243.1" y="131.2">4</text>
<text x="72.5" y="133">4</text>
<text x="90.2" y="133">5</text>
<text x="81.4" y="139.1" transform="rotate(-90 81.4 139.1)">1</text>
<text x="19.6" y="165.9">VCC5V0_SYS</text>
<text x="81.4" y="167.7" transform="rotate(-90 81.4 167.7)">6</text>
<text x="158.6" y="164.6">VCC3V3_SYS</text>
<text x="72.5" y="172.1">3</text>
<text x="90.2" y="172.1">2</text>
<text x="72.5" y="177.4">4</text>
<text x="90.2" y="177.4">5</text>
<text x="81.4" y="183.5" transform="rotate(-90 81.4 183.5)">1</text>
<text x="228.5" y="197.7">Size</text>
<text x="239.7" y="197.4">Title:</text>
<text x="287" y="197.7">REV</text>
<text x="228.3" y="203.8">Date:</text>
<text x="229" y="200.7">A3</text>
<text x="234.4" y="203.8">Wednesday, May 15, 2024</text>
<text x="235.1" y="201.3">Page Name:</text>
<text x="262.8" y="203.8">Sheet</text>
<text x="271.7" y="203.9">12</text>
<text x="277" y="203.8">of</text>
<text x="282.4" y="203.9">13</text>
<text x="287.3" y="201.1">1.4</text>
</g>
<g font-size="1.6" fill="#000080">
<text x="140.5" y="29.9">U90086</text>
<text x="155.9" y="25.3">R95046</text>
<text x="155.9" y="27">3.3R</text>
<text x="168.9" y="27.7">C90523</text>
<text x="168.9" y="29.5">220nF</text>
<text x="39.1" y="34.8">J13</text>
<text x="92.5" y="32.5">C90414</text>
<text x="92.5" y="34.3">10uF/25v</text>
<text x="103.1" y="32.5">C90415</text>
<text x="103.1" y="34.3">10uF/25v</text>
<text x="112" y="32.5">C90521</text>
<text x="112" y="34.3">100nF/50v</text>
<text x="122.2" y="32.9">R95048</text>
<text x="122.2" y="34.7">510K</text>
<text x="177.6" y="30.6">L5001</text>
<text x="177.6" y="32.4">1.5uH_10A</text>
<text x="180.8" y="40.5">C90520</text>
<text x="188.3" y="40.5">DNP</text>
<text x="39.1" y="47.6">DCJACK5520</text>
<text x="74.5" y="44.1">SMBJ5A</text>
<text x="75" y="42.5">D90007</text>
<text x="170.9" y="43.2">R95050</text>
<text x="170.9" y="45">DNP</text>
<text x="179.6" y="45.9">R95052</text>
<text x="191" y="45.9">DNP</text>
<text x="202" y="42.7">R95051</text>
<text x="202" y="44.5">47k1%</text>
<text x="121.8" y="48.9">R95054</text>
<text x="121.8" y="50.7">390K</text>
<text x="130" y="51">C90424</text>
<text x="130" y="52.8">NC/100nF</text>
<text x="222.8" y="49.1">C90524</text>
<text x="222.8" y="50.8">22uF</text>
<text x="231.7" y="49.1">C90522</text>
<text x="231.7" y="50.8">22uF</text>
<text x="240.6" y="49.1">C90422</text>
<text x="240.6" y="50.8">100nF</text>
<text x="249.5" y="49.1">C90474</text>
<text x="249.5" y="50.8">22uF</text>
<text x="258.4" y="49.1">C90475</text>
<text x="258.4" y="50.8">22uF</text>
<text x="176" y="59.7">C90425</text>
<text x="202.5" y="57.6">R95055</text>
<text x="202.7" y="59.4">8.2k1%</text>
<text x="211.4" y="57.4">R95188</text>
<text x="211.8" y="59.2">NC</text>
<text x="133.4" y="65.1">C90426</text>
<text x="176" y="61.5">100nF</text>
<text x="133.4" y="66.8">1uF</text>
<text x="140.5" y="67.4">MP8759</text>
<text x="125.9" y="74.3">R95056</text>
<text x="137.6" y="74.3">100K</text>
<text x="125.9" y="79.8">R95057</text>
<text x="137.4" y="79.7">100K</text>
<text x="156.1" y="79.7">R95058</text>
<text x="167.1" y="79.7">NC100K</text>
<text x="113.1" y="125.9">L90015</text>
<text x="229.4" y="120.2">U36</text>
<text x="229.4" y="122">PT5108E23E-18</text>
<text x="113.1" y="127.7">1uH/5A</text>
<text x="127.5" y="130.7">R95199</text>
<text x="202.7" y="130.7">C122</text>
<text x="60.5" y="133">R95201</text>
<text x="60.5" y="134.8">NC</text>
<text x="127.5" y="132.5">100K1%</text>
<text x="139.2" y="132.8">C90529</text>
<text x="139.2" y="134.6">100pF</text>
<text x="153.1" y="137.4">C90532</text>
<text x="165.5" y="137.4">C90533</text>
<text x="202.7" y="132.5">4.7uF</text>
<text x="208" y="133">R124</text>
<text x="218" y="133">10K</text>
<text x="250.7" y="136">C124</text>
<text x="250.7" y="137.8">100nF</text>
<text x="259.8" y="132.3">C123</text>
<text x="259.8" y="134">4.7uF</text>
<text x="25.4" y="140.1">C90530</text>
<text x="25.4" y="141.7">22uF/6.3v</text>
<text x="36.1" y="139.9">C90531</text>
<text x="36.1" y="141.7">100nF</text>
<text x="82.5" y="138.5">U90103</text>
<text x="82.5" y="140.3">ETA3521</text>
<text x="128" y="141.9">R95200</text>
<text x="128" y="143.7">22K1%</text>
<text x="153.1" y="139.2">22uF/6.3v</text>
<text x="165.5" y="139.2">100nF</text>
<text x="112.9" y="172.1">L4</text>
<text x="112.9" y="173.9">1uH/5A</text>
<text x="60.5" y="175.8">R122</text>
<text x="60.5" y="177.6">NC</text>
<text x="126.2" y="175.7">R123</text>
<text x="126.2" y="177.4">100K1%</text>
<text x="138.7" y="177.3">C119</text>
<text x="138.7" y="179">100pF</text>
<text x="25.3" y="184.6">C117</text>
<text x="36.6" y="184.4">C118</text>
<text x="82.3" y="183.1">U37</text>
<text x="82.3" y="184.9">ETA3521</text>
<text x="152.8" y="183.1">C120</text>
<text x="152.8" y="184.9">22uF/6.3v</text>
<text x="165.4" y="182.9">C121</text>
<text x="165.4" y="184.7">100nF</text>
<text x="25.3" y="186.3">22uF/6.3v</text>
<text x="36.6" y="186.2">100nF</text>
<text x="126.2" y="188.1">R125</text>
<text x="126.2" y="189.9">22K1%</text>
</g>
<g font-size="1.6" fill="#004080">
<text x="150.1" y="34.3" transform="rotate(-90 150.1 34.3)">BST</text>
<text x="58.7" y="38.1">1</text>
<text x="58.7" y="41.6">3</text>
<text x="141.4" y="36.3">VIN</text>
<text x="154.7" y="36.3">SW</text>
<text x="58.7" y="45.2">2</text>
<text x="141.4" y="43.4">EN</text>
<text x="141.4" y="50.5">NC</text>
<text x="155.3" y="50.5">FB</text>
<text x="141.4" y="59.4">VCC</text>
<text x="152.7" y="59.4">PGND</text>
<text x="152.9" y="54.1">VOUT</text>
<text x="148.3" y="64.9" transform="rotate(-90 148.3 64.9)">PG</text>
<text x="151.9" y="64.9" transform="rotate(-90 151.9 64.9)">MODE</text>
<text x="152.7" y="61.2">AGND</text>
<text x="230.3" y="125.2">IN</text>
<text x="237.5" y="125.2">OUT</text>
<text x="75.6" y="128.7">VIN</text>
<text x="82.5" y="128.8" transform="rotate(-90 82.5 128.8)">OUT</text>
<text x="85.4" y="128.7">SW</text>
<text x="230.3" y="128.7">GND</text>
<text x="75.6" y="134.1">EN</text>
<text x="82.5" y="136" transform="rotate(-90 82.5 136)">GND</text>
<text x="86" y="134.1">FB</text>
<text x="230.3" y="132.3">EN</text>
<text x="238.8" y="132.3">BP</text>
<text x="75.6" y="173.2">VIN</text>
<text x="82.5" y="173.2" transform="rotate(-90 82.5 173.2)">OUT</text>
<text x="85.4" y="173.2">SW</text>
<text x="75.6" y="178.5">EN</text>
<text x="86" y="178.5">FB</text>
<text x="82.5" y="180.5" transform="rotate(-90 82.5 180.5)">GND</text>
</g>
<g font-size="1.6" fill="#f00">
<text x="81.1" y="37">DCIN</text>
<text x="43.4" y="139.2">PCIE1-CLKREQ</text>
<text x="46.2" y="183.7">RESET_L</text>
</g>
<g font-size="1.3">
<text x="30.8" y="1.4">5</text>
<text x="88.9" y="1.4">4</text>
<text x="146.9" y="1.4">3</text>
<text x="205" y="1.4">2</text>
<text x="263" y="1.4">1</text>
<text x=".4" y="28.5">D</text>
<text x="292.5" y="28.5">D</text>
<text x=".4" y="79.5">C</text>
<text x="292.5" y="79.5">C</text>
<text x=".4" y="130.6">B</text>
<text x="292.5" y="130.6">B</text>
<text x=".4" y="181.7">A</text>
<text x="292.5" y="181.7">A</text>
<text x="30.8" y="207.4">5</text>
<text x="88.9" y="207.4">4</text>
<text x="146.9" y="207.4">3</text>
<text x="205" y="207.4">2</text>
<text x="263" y="207.4">1</text>
</g>
</svg>
